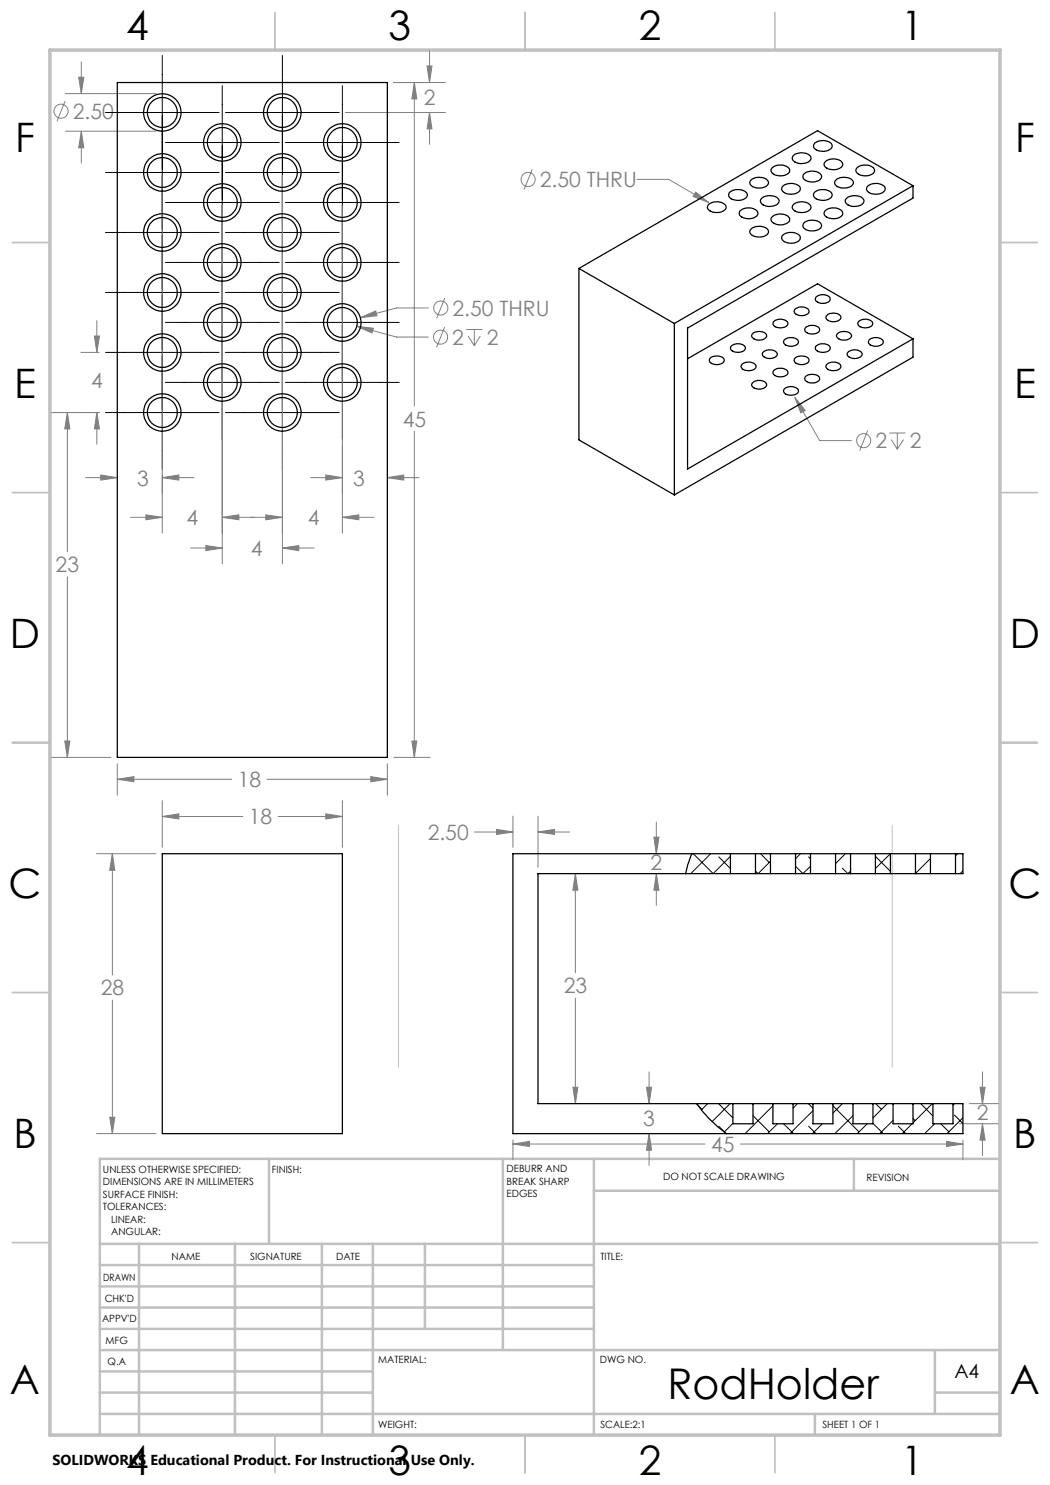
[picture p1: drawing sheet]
<svg xmlns="http://www.w3.org/2000/svg" width="210mm" height="297mm" viewBox="0 0 210 297" stroke-linecap="round" stroke-linejoin="round" font-family="sans-serif">
<g fill="none" stroke="#808080" stroke-width=".2">
<path d="M13.1 18.7h18.1M15.7 15.4h1.1l-.5 3.3zM16.3 12.4v6.3M78.7 16.5h10.4M82.9 16.5l.5 3.3h-1zM82.9 16.5v64.7M85.4 13.2h1l-.5 3.3zM85.9 10.2v6.3M13 20.2l-1.6 4.1M13.1 26.2h18.1M16.3 26.2l.5 3.4h-1.1zM16.3 26.2v6.4"/>
<path d="M32.5 35.1v71.5M56.5 35.1v77.7M69.1 22.5h20M85.9 22.5l.5 3.3h-1zM85.9 22.5v6.4M106.4 33.9l-1.6 4M127.4 35.9h6.3l8 4.6M139.1 38.4l2.6 2.1-3.1-1.2zM44.5 41.1v71.7M68.5 41.1v65.5M89 59.6l-1.7 4M16.2 70.5h3.6"/>
<path d="M18.9 67.2h1l-.5 3.3zM19.4 64.1v6.4M71.4 65.3l3.3 .3-.3 1zM71.4 65.3l7.9 2.1h6.4M72.1 63.5l3-1.3 .3 .9zM85.7 61.6h-6.4l-7.2 1.9M88.9 65.4l-1.6 4.1M93.2 65.9h3.2M93.6 67.2l1.3 1.9M94.9 65.9v3.2M96.1 67.2l-1.2 1.9M159 79.5l2 2.6-.8 .5z"/>
<path d="M159 79.5l4.9 8.6h6.4M10.3 82.5h9.5M13.5 82.5l.5 3.3h-1.1zM13.5 82.5v27.8M17.1 95.5h6.4M19.4 82.5l.5 3.3h-1zM19.4 82.5v6.4M20.1 95l3.4 .5-3.4 .5zM32.5 95.5l3.3-.5v1zM32.5 95.5h6.3M62.1 95.5h6.4M65.2 95l3.3 .5-3.3 .5z"/>
<path d="M77.5 95.5l3.3-.5v1zM77.5 95.5h6.3M82.9 86.3v65.2M173.5 86.1l-1.6 4M177.9 86.6h3.2M178.3 87.9l1.2 1.9M179.5 86.6v3.2M180.7 87.9l-1.2 1.9M13.5 115.4v36.1M26.1 103.5h6.4M29.2 103l3.3 .5-3.3 .5zM38.1 109.6h6.4"/>
<path d="M41.2 109.1l3.3 .5-3.3 .5zM44.5 103.5l3.3-.5v1zM44.5 103.5h12M53.2 103l3.3 .5-3.3 .5zM56.5 109.6l3.3-.5v1zM56.5 109.6h6.3M68.5 103.5l3.3-.5v1zM68.5 103.5h6.3M10.3 151.5h11.9M12.9 148.2h1.1l-.5 3.3zM23.5 155.9l3.3-.6v1zM23.5 152.7v6.3"/>
<path d="M23.5 155.9h22.9M53.4 155.9h24.1M74.2 155.3l3.3 .6-3.3 .4zM77.5 152.7v6.3M78.7 151.5h7.3M82.4 148.2h1l-.5 3.3zM19.3 170.7h11.9M22.5 170.7l.5 3.4h-1.1zM22.5 170.7v24.3M32.5 163.3l3.3-.5v1zM32.5 160.1v9.4M32.5 163.3h16.1"/>
<path d="M55.6 163.3h12.9M65.2 162.8l3.3 .5-3.3 .5zM68.5 160.1v9.4M94.9 166.4h7.7M99.3 165.9l3.3 .5-3.3 .5zM102.6 163.2v6.3M107.6 166.4l3.3-.5v1zM107.6 163.2v10.3M107.6 166.4h6.3M115.1 174.7l.5 3.3h-1zM115.1 174.7v19.9M130.8 167.4h1l-.5 3.3z"/>
<path d="M131.3 174.7l.5 3.3h-1zM131.3 164.4v6.3M131.3 174.7v6.4M115.1 199.6v21.1M22.5 200v26.7M114.6 217.4h1l-.5 3.3zM129.3 217.4h1l-.5 3.3zM129.8 214.4v6.3M196 217.4h1l-.5 3.3zM196.5 214.4v6.3M19.3 226.7h11.9M21.9 223.4h1.1l-.5 3.3z"/>
<path d="M102.6 228.8l3.3-.5v1zM102.6 228v4M102.6 228.8h38.4M129.8 226.7l.5 3.3h-1zM129.8 226.7v6.4M148.1 228.8h44.5M189.3 228.3l3.3 .5-3.3 .5zM191.9 224.8h7.8M192.6 228v4M193.9 220.7h5.8M196.5 224.8l.5 3.2h-1zM196.5 224.8v6.3"/>
<circle cx="12.2" cy="22.2" r="1.41"/>
<circle cx="105.6" cy="35.9" r="1.42"/>
<circle cx="88.1" cy="67.4" r="1.41"/>
<circle cx="88.2" cy="61.6" r="1.41"/>
<circle cx="172.7" cy="88.1" r="1.4"/>
</g>
<g fill="none" stroke="#000" stroke-width=".2">
<path d="M32.5 11.1v82.8M44.5 17.1v70.8M56.5 11.1v82.8M68.5 17.1v70.8M21.1 34.5h22.7M21.1 22.5h22.7M33.1 28.5h22.7M45.1 34.5h22.7M45.1 22.5h22.7M57.1 28.5h22.7M21.1 58.5h22.7M21.1 46.5h22.7"/>
<path d="M33.1 52.5h22.7M33.1 40.5h22.7M45.1 58.5h22.7M45.1 46.5h22.7M57.1 52.5h22.7M57.1 40.5h22.7M21.1 70.5h22.7M33.1 76.5h22.7M33.1 64.5h22.7M45.1 70.5h22.7M57.1 76.5h22.7M57.1 64.5h22.7"/>
<path d="M21.1 82.5h22.7M45.1 82.5h22.7"/>
</g>
<path d="M79.7 165.1v48.3M178.4 165.1v48.3" fill="none" stroke="#c0c0c0" stroke-width=".2"/>
<g fill="none" stroke="#c0c0c0" stroke-width=".35">
<path d="M55 2.5v7.5M105 2.5v7.5M155 2.5v7.5M2.5 48.5h7.5M200 48.5h7.5M2.5 98.5h7.5M200 98.5h7.5M2.5 148.5h7.5M200 148.5h7.5M2.5 198.5h7.5M200 198.5h7.5M2.5 248.5h7.5"/>
<path d="M200 248.5h7.5M55 287v7.5M105 287v7.5M155 287v7.5"/>
</g>
<g fill="none" stroke="#c0c0c0" stroke-width=".5">
<path d="M53.8 231.8v17M100.6 231.8v38.2M118.8 231.8v55.2M118.8 238.2h81.2M170.8 231.8v6.4M200 231.8h-180v55.2M20 248.8h180M20 257.3h98.8M20 253h98.8M27.8 248.8v38.2M47 248.8v38.2M64.4 248.8v38.2"/>
<path d="M74.6 248.8v38.2M85 248.8v17M20 265.8h98.8M20 261.5h98.8M20 278.5h54.6M20 274.3h54.6M20 270h180M187 278.5h13M187 270v12.8M20 282.8h180M163 282.8v4.2"/>
</g>
<path d="M10 10h190v277h-190z" fill="none" stroke="#c0c0c0" stroke-width=".7"/>
<path d="M65.2 162.8l3.3 .5-3.3 .5zM32.5 163.3l3.3-.5v1zM22.5 170.7l.5 3.4h-1.1zM21.9 223.4h1.1l-.5 3.3zM107.6 166.4l3.3-.5v1zM99.3 165.9l3.3 .5-3.3 .5zM130.8 167.4h1l-.5 3.3zM131.3 174.7l.5 3.3h-1zM114.6 217.4h1l-.5 3.3zM115.1 174.7l.5 3.3h-1zM189.3 228.3l3.3 .5-3.3 .5zM102.6 228.8l3.3-.5v1zM129.3 217.4h1l-.5 3.3zM129.8 226.7l.5 3.3h-1zM196.5 224.8l.5 3.2h-1zM196 217.4h1l-.5 3.3zM15.7 15.4h1.1l-.5 3.3zM16.3 26.2l.5 3.4h-1.1zM82.4 148.2h1l-.5 3.3zM82.9 16.5l.5 3.3h-1zM74.2 155.3l3.3 .6-3.3 .4zM23.5 155.9l3.3-.6v1zM18.9 67.2h1l-.5 3.3zM19.4 82.5l.5 3.3h-1zM13.5 82.5l.5 3.3h-1.1zM12.9 148.2h1.1l-.5 3.3zM29.2 103l3.3 .5-3.3 .5zM44.5 103.5l3.3-.5v1zM32.5 95.5l3.3-.5v1zM20.1 95l3.4 .5-3.4 .5zM65.2 95l3.3 .5-3.3 .5zM77.5 95.5l3.3-.5v1zM56.5 109.6l3.3-.5v1zM41.2 109.1l3.3 .5-3.3 .5zM53.2 103l3.3 .5-3.3 .5zM68.5 103.5l3.3-.5v1zM85.9 22.5l.5 3.3h-1zM85.4 13.2h1l-.5 3.3zM72.1 63.5l3.3-.4-.3-.9zM71.4 65.3l3 1.3 .3-1zM139.1 38.4l-.5 .9 3.1 1.2zM159 79.5l1.2 3.1 .8-.5z" fill="#808080"/>
<g fill="none" stroke="#000" stroke-width=".25">
<path d="M23.5 16.5h54v135h-54zM145.9 38.5a2.48 2.48 0 0 1 3.5 .3 1.53 1.53 0 0 1-1.9 1.3 1.51 1.51 0 0 1-1.8-1.2zM150.2 36.1a2.53 2.53 0 0 1 3.4 .1 .98 .98 0 0 1-.9 1.3 2.17 2.17 0 0 1-2.7-.9zM152.3 39.7a2.53 2.53 0 0 1 3.4 .2 .98 .98 0 0 1-.9 1.3 2.17 2.17 0 0 1-2.7-.9zM154.4 33.6a2.44 2.44 0 0 1 3.5 .3 1.36 1.36 0 0 1-1.6 1.3 1.68 1.68 0 0 1-2.1-1.2zM156.7 37.1a2.63 2.63 0 0 1 3.3 .3 .99 .99 0 0 1-1 1.3 2.17 2.17 0 0 1-2.7-.9l.1-.3zM158.6 31.1a2.57 2.57 0 0 1 3.5 .2 .98 .98 0 0 1-.9 1.3 2.23 2.23 0 0 1-2.8-.9zM160.8 34.8a2.48 2.48 0 0 1 3.5 .3 1.24 1.24 0 0 1-1.3 1.3 2.02 2.02 0 0 1-2.4-1zM162.9 38.5a2.48 2.48 0 0 1 3.5 .3 1.53 1.53 0 0 1-2 1.3 1.51 1.51 0 0 1-1.7-1.2zM163.1 28.5a2.63 2.63 0 0 1 3.2 .3 .99 .99 0 0 1-.9 1.4 2.17 2.17 0 0 1-2.7-.9l.1-.4zM165 32.4a2.37 2.37 0 0 1 3.5 .3 1.19 1.19 0 0 1-1.3 1.2 2.01 2.01 0 0 1-2.4-1zM167.1 36.1a2.53 2.53 0 0 1 3.5 .1 .98 .98 0 0 1-.9 1.3 2.17 2.17 0 0 1-2.8-.9z"/>
<path d="M169.3 39.7a2.53 2.53 0 0 1 3.4 .2 .98 .98 0 0 1-.9 1.3 2.17 2.17 0 0 1-2.7-.9zM171.4 33.6a2.63 2.63 0 0 1 3.4 .1 .95 .95 0 0 1-.9 1.4 2.23 2.23 0 0 1-2.7-1zM173.5 37.3a2.62 2.62 0 0 1 3.5 .1 .99 .99 0 0 1-1 1.3 2.19 2.19 0 0 1-2.7-.9zM182.6 37.1v2.5l-45.1 26v28.2l45.1-26M182.6 37.1l-47.7 27.6M182.6 37.1l-19.1-11-47.7 27.6M115.8 53.7l19.1 11M115.8 53.7v34.3l19.1 11M141.7 41a2.4 2.4 0 0 1 3.5 .3 1.36 1.36 0 0 1-1.7 1.2 1.62 1.62 0 0 1-2-1.2zM148 42.2a2.68 2.68 0 0 1 3.5 .1 .99 .99 0 0 1-.9 1.3 2.5 2.5 0 0 1-2.7-.7l-.1-.4zM150.2 45.9a2.57 2.57 0 0 1 3.4 .1 .99 .99 0 0 1-.9 1.3 2.5 2.5 0 0 1-2.7-.7v-.4zM154.4 43.4a2.48 2.48 0 0 1 3.5 .3 1.31 1.31 0 0 1-1.3 1.2 2.1 2.1 0 0 1-2.4-.9z"/>
<path d="M156.5 47.1a2.48 2.48 0 0 1 3.6 .3 1.53 1.53 0 0 1-2 1.2 1.51 1.51 0 0 1-1.7-1.2zM158.6 41a2.4 2.4 0 0 1 3.6 .3 1.36 1.36 0 0 1-1.7 1.2 1.62 1.62 0 0 1-2-1.2zM160.8 44.6a2.57 2.57 0 0 1 3.4 .2 .98 .98 0 0 1-.9 1.3 2.34 2.34 0 0 1-2.7-.7v-.4zM163.2 59.5a1.97 1.97 0 0 1 2.8 .2 1.02 1.02 0 0 1-1.1 1 1.31 1.31 0 0 1-1.8-1zM165 42.2a2.63 2.63 0 0 1 3.5 .1 .99 .99 0 0 1-1 1.3 2.5 2.5 0 0 1-2.6-.7l-.1-.4zM134.9 64.7v34.3M142 71.7a1.97 1.97 0 0 1 2.8 .2 1.31 1.31 0 0 1-1.7 1 .96 .96 0 0 1-1.1-1.2zM146.2 69.3a2.01 2.01 0 0 1 2.8 .1 .98 .98 0 0 1-1.1 1 1.47 1.47 0 0 1-1.8-.8zM148.4 72.8a1.98 1.98 0 0 1 2.8 .3 1.15 1.15 0 0 1-1.5 1.1 1.21 1.21 0 0 1-1.5-1.1zM150.6 76.5a1.94 1.94 0 0 1 2.7 .3 1.31 1.31 0 0 1-1.7 1 1.09 1.09 0 0 1-1.2-1zM150.6 66.7a2.03 2.03 0 0 1 2.7 .3 1.31 1.31 0 0 1-1.7 1 1.09 1.09 0 0 1-1.2-1zM152.7 70.3a2.03 2.03 0 0 1 2.7 .4 1.31 1.31 0 0 1-1.7 1 .92 .92 0 0 1-1.1-1.2z"/>
<path d="M154.8 74a2.02 2.02 0 0 1 2.8 .3 .98 .98 0 0 1-1.2 1 1.27 1.27 0 0 1-1.8-1zM154.8 64.2a1.93 1.93 0 0 1 2.8 .4 1.28 1.28 0 0 1-1.8 .9 .92 .92 0 0 1-1.1-1.1zM156.8 77.9a2.01 2.01 0 0 1 2.9 .1 .98 .98 0 0 1-1.2 1 1.47 1.47 0 0 1-1.8-.8zM157 67.9a1.93 1.93 0 0 1 2.7 .3 1.31 1.31 0 0 1-1.8 1 .96 .96 0 0 1-1.1-1.2zM158.9 71.7a1.97 1.97 0 0 1 2.9 .2 1.02 1.02 0 0 1-1.2 1 1.57 1.57 0 0 1-1.8-.8zM159.1 61.8a2.02 2.02 0 0 1 2.7 .3 1.27 1.27 0 0 1-1.8 1 .92 .92 0 0 1-1.1-1.2zM161 75.4a1.97 1.97 0 0 1 2.9 .2 1.27 1.27 0 0 1-1.8 1 .96 .96 0 0 1-1.1-1.2zM161.2 65.4a2.02 2.02 0 0 1 2.7 .4 1.27 1.27 0 0 1-1.8 1 .92 .92 0 0 1-1.1-1.2zM163.2 69.3a2.01 2.01 0 0 1 2.8 .1 .98 .98 0 0 1-1.1 1 1.47 1.47 0 0 1-1.8-.8zM165.5 63a2.03 2.03 0 0 1 2.7 .3 1.31 1.31 0 0 1-1.8 1 1.09 1.09 0 0 1-1.2-1zM165.5 72.8a1.94 1.94 0 0 1 2.7 .3 1.15 1.15 0 0 1-1.5 1.1 1.21 1.21 0 0 1-1.5-1.1zM167.6 66.7a2.03 2.03 0 0 1 2.7 .3 1.31 1.31 0 0 1-1.8 1 1.09 1.09 0 0 1-1.2-1z"/>
<path d="M169.7 70.3a2.03 2.03 0 0 1 2.7 .4 1.31 1.31 0 0 1-1.8 1 .92 .92 0 0 1-1.1-1.2zM171.8 64.2a1.93 1.93 0 0 1 2.7 .4 1.28 1.28 0 0 1-1.7 .9 .92 .92 0 0 1-1.1-1.1zM173.9 67.9a1.93 1.93 0 0 1 2.7 .3 1.31 1.31 0 0 1-1.7 1 .96 .96 0 0 1-1.1-1.2zM182.6 67.8v3.6l-47.7 27.6M182.6 67.8l-19.1-11-26 15M32.5 170.7h36v56h-36zM138.4 170.7l-.9 2.3-.4 1.7M146.1 170.7h5M146.1 174.7h5M146.1 170.7h-43.5v56h90v-6h-2M146.1 174.7h-38.5v46h39M146.1 170.7v4"/>
<path d="M151.1 170.7h3M151.1 174.7h3M151.1 170.7v4M154.1 170.7h5M154.1 174.7h5M154.1 170.7v4M159.1 170.7h3M159.1 174.7h3M159.1 170.7v4M162.1 170.7h5M162.1 174.7h5M162.1 170.7v4"/>
<path d="M167.1 170.7h3M167.1 174.7h3M167.1 170.7v4M170.1 170.7h5M170.1 174.7h5M170.1 170.7v4M175.1 170.7h3M175.1 174.7h3M175.1 170.7v4M178.1 170.7h5M178.1 174.7h5M178.1 170.7v4"/>
<path d="M183.1 170.7h3M183.1 174.7h3M183.1 170.7v4M186.1 170.7h5M186.1 174.7h5M186.1 170.7v4M191.1 170.7h1.5v4h-1.5M191.1 170.7v4M139.3 220.7a25.5 25.5 0 0 0 6 6M146.6 220.7h4M146.6 220.7v4.1h4v-4.1M150.6 220.7h4"/>
<path d="M154.6 220.7h4M154.6 220.7v4.1h4v-4.1M158.6 220.7h4M162.6 220.7h4M162.6 220.7v4.1h4v-4.1M166.6 220.7h4M170.6 220.7h4M170.6 220.7v4.1h4v-4.1M174.6 220.7h4M178.6 220.7h4M178.6 220.7v4.1h4v-4.1M182.6 220.7h4"/>
<path d="M186.6 220.7h4M186.6 220.7v4.1h4v-4.1"/>
<circle cx="32.5" cy="22.5" r="3.8"/>
<circle cx="32.5" cy="34.5" r="3.8"/>
<circle cx="32.5" cy="34.5" r="3"/>
<circle cx="32.5" cy="22.5" r="3"/>
<circle cx="44.5" cy="28.5" r="3.7"/>
<circle cx="44.5" cy="28.5" r="3"/>
<circle cx="56.5" cy="22.5" r="3.7"/>
<circle cx="56.5" cy="34.5" r="3.7"/>
<circle cx="56.5" cy="34.5" r="3"/>
<circle cx="56.5" cy="22.5" r="3"/>
<circle cx="68.5" cy="28.5" r="3.7"/>
<circle cx="68.5" cy="28.5" r="3"/>
<circle cx="32.5" cy="58.5" r="3"/>
<circle cx="32.5" cy="46.5" r="3"/>
<circle cx="32.5" cy="58.5" r="3.8"/>
<circle cx="32.5" cy="46.5" r="3.7"/>
<circle cx="44.5" cy="40.5" r="3.7"/>
<circle cx="44.5" cy="52.5" r="2.99"/>
<circle cx="44.5" cy="52.5" r="3.7"/>
<circle cx="44.5" cy="40.5" r="3"/>
<circle cx="56.5" cy="58.5" r="2.99"/>
<circle cx="56.5" cy="46.5" r="2.99"/>
<circle cx="56.5" cy="58.5" r="3.8"/>
<circle cx="56.5" cy="46.5" r="3.7"/>
<circle cx="68.5" cy="40.5" r="3.7"/>
<circle cx="68.5" cy="52.5" r="2.99"/>
<circle cx="68.5" cy="52.5" r="3.7"/>
<circle cx="68.5" cy="40.5" r="3"/>
<circle cx="32.5" cy="70.5" r="3.8"/>
<circle cx="32.5" cy="70.5" r="3"/>
<circle cx="44.5" cy="76.5" r="3.7"/>
<circle cx="44.5" cy="64.5" r="3.7"/>
<circle cx="44.5" cy="76.5" r="3"/>
<circle cx="44.5" cy="64.5" r="2.99"/>
<circle cx="56.5" cy="70.5" r="3.7"/>
<circle cx="56.5" cy="70.5" r="2.99"/>
<circle cx="68.5" cy="76.5" r="3.7"/>
<circle cx="68.5" cy="64.5" r="3.7"/>
<circle cx="68.5" cy="76.5" r="3"/>
<circle cx="68.5" cy="64.5" r="2.99"/>
<circle cx="32.5" cy="82.5" r="3.8"/>
<circle cx="32.5" cy="82.5" r="3"/>
<circle cx="56.5" cy="82.5" r="3.7"/>
<circle cx="56.5" cy="82.5" r="3"/>
</g>
<g fill="none" stroke="#000" stroke-width=".2">
<path d="M138.6 170.7l4 4 3.5-3.4M142.1 170.7l-4 4M143.8 171.4l2.3 2.3M151.1 170.7v.1M152.1 170.7l1.7 1.8M154.1 172.3l-2.5 2.4-.5-.5M159.1 173.2l1.5 1.5 1.5-1.5M160.1 170.7l-1 1.1M161.7 171.4l.4 .4M168.5 173.6l1.1 1.1 .5-.5M169.1 170.7l-2 2M170.1 170.7v.1"/>
<path d="M175.1 171.3l3 3M178.1 170.7l-3 3M186.1 171.7l-3 3M191.5 170.7l-.4 .5M192.5 170.7l.1 .1M192.6 174.2l-.6 .5M139.5 221l.9 .9M141.5 220.7l-1.2 1.3M143.7 220.7l2.9 2.9M143.8 225.2l1.3 1.4M146 220.7l-3.6 3.6M146.6 224.7l-1.7 1.7"/>
<path d="M150.6 223.1l3.2 3.3M154.6 221.2l-5.6 5.5M155.5 224.8l-2 1.9M156.7 224.8l2 1.9M159.5 220.7l-.9 .9M161.7 220.7l.9 .9M161.7 225.2l1.5 1.5M162.6 222.1l-4.6 4.6M164.5 224.8l-2 1.9M166.6 221.2l5.2 5.2M168.5 220.7l-1.9 1.9M170.6 223.1l-3.6 3.6"/>
<path d="M173.5 224.8l-2 1.9M174.6 224.7l2.1 2M175.2 220.7l1.1 1.2M177.4 220.7l-2.8 2.9M178.6 224.1l-2.7 2.6M179.7 225.2l1.5 1.5M182.4 224.8l-2 1.9M182.6 223.7l.5 .4M184.2 220.8l2.4 2.4M186.4 220.7l-3.8 3.9M186.9 224.8l-2 1.9M188.1 224.8l1.7 1.6"/>
<path d="M190.9 223l1.7 1.7M190.9 220.7l-.3 .4M192.6 223.6l-3.2 3.1"/>
</g>
<text font-size="8.5" x="133.5" y="279.7">RodHolder</text>
<g font-size="8.1">
<text x="25.2" y="8">4</text>
<text x="77.7" y="8">3</text>
<text x="127.7" y="8">2</text>
<text x="180.2" y="8">1</text>
<text x="3" y="30.4">F</text>
<text x="203" y="30.4">F</text>
<text x="2.8" y="79.6">E</text>
<text x="202.8" y="79.6">E</text>
<text x="2" y="129.6">D</text>
<text x="202" y="129.6">D</text>
<text x="1.7" y="179.6">C</text>
<text x="201.7" y="179.6">C</text>
<text x="2.7" y="229.6">B</text>
<text x="202.7" y="229.6">B</text>
<text x="2" y="278.9">A</text>
<text x="202" y="278.9">A</text>
<text x="25.2" y="295">4</text>
<text x="77.7" y="295">3</text>
<text x="127.7" y="295">2</text>
<text x="180.2" y="295">1</text>
</g>
<g font-size="4.2" fill="#808080">
<text x="14.6" y="23.8">2.50</text>
<text x="84.7" y="21">2</text>
<text x="108" y="37.4">2.50 THRU</text>
<text x="90.5" y="63.1">2.50 THRU</text>
<text x="90.5" y="69">2</text>
<text x="97.3" y="69">2</text>
<text x="18.2" y="77.6">4</text>
<text x="80.5" y="85.3">45</text>
<text x="175.1" y="89.7">2</text>
<text x="182" y="89.7">2</text>
<text x="27.5" y="97.1">3</text>
<text x="70.6" y="97.1">3</text>
<text x="37.3" y="105.1">4</text>
<text x="61.6" y="105.1">4</text>
<text x="50.1" y="111.2">4</text>
<text x="11.1" y="114.5">23</text>
<text x="47.6" y="157.4">18</text>
<text x="49.8" y="164.9">18</text>
<text x="85.5" y="168">2.50</text>
<text x="130.1" y="174">2</text>
<text x="20.1" y="199.1">28</text>
<text x="112.7" y="198.7">23</text>
<text x="128.6" y="225.2">3</text>
<text x="195.4" y="224.1">2</text>
<text x="142.2" y="230.4">45</text>
</g>
<text font-size="3.9" x="190.9" y="275.5">A4</text>
<text font-size="2.9" x="10.5" y="292.9">SOLIDWORKS Educational Product. For Instructional Use Only.</text>
<g font-size="2">
<text x="20.6" y="234.6">UNLESS OTHERWISE SPECIFIED:</text>
<text x="20.6" y="237.1">DIMENSIONS ARE IN MILLIMETERS</text>
<text x="20.6" y="239.6">SURFACE FINISH:</text>
<text x="54.4" y="234.6">FINISH:</text>
<text x="101.3" y="234.5">DEBURR AND</text>
<text x="101.3" y="237">BREAK SHARP</text>
<text x="101.3" y="239.5">EDGES</text>
<text x="132.6" y="236">DO NOT SCALE DRAWING</text>
<text x="173.3" y="236.2">REVISION</text>
<text x="20.6" y="242.1">TOLERANCES:</text>
<text x="22.2" y="244.6">LINEAR:</text>
<text x="22.2" y="247.1">ANGULAR:</text>
<text x="34.3" y="252">NAME</text>
<text x="50" y="251.9">SIGNATURE</text>
<text x="67.2" y="251.9">DATE</text>
<text x="120.1" y="251.9">TITLE:</text>
<text x="20.6" y="256.1">DRAWN</text>
<text x="20.9" y="260.3">CHK'D</text>
<text x="20.4" y="264.4">APPV'D</text>
<text x="21.1" y="268.8">MFG</text>
<text x="21.5" y="273">Q.A</text>
<text x="75.6" y="272.5">MATERIAL:</text>
<text x="120" y="272.5">DWG NO.</text>
<text x="75.6" y="285.5">WEIGHT:</text>
<text x="120.1" y="285.6">SCALE:2:1</text>
<text x="164.5" y="285.6">SHEET 1 OF 1</text>
</g>
</svg>
